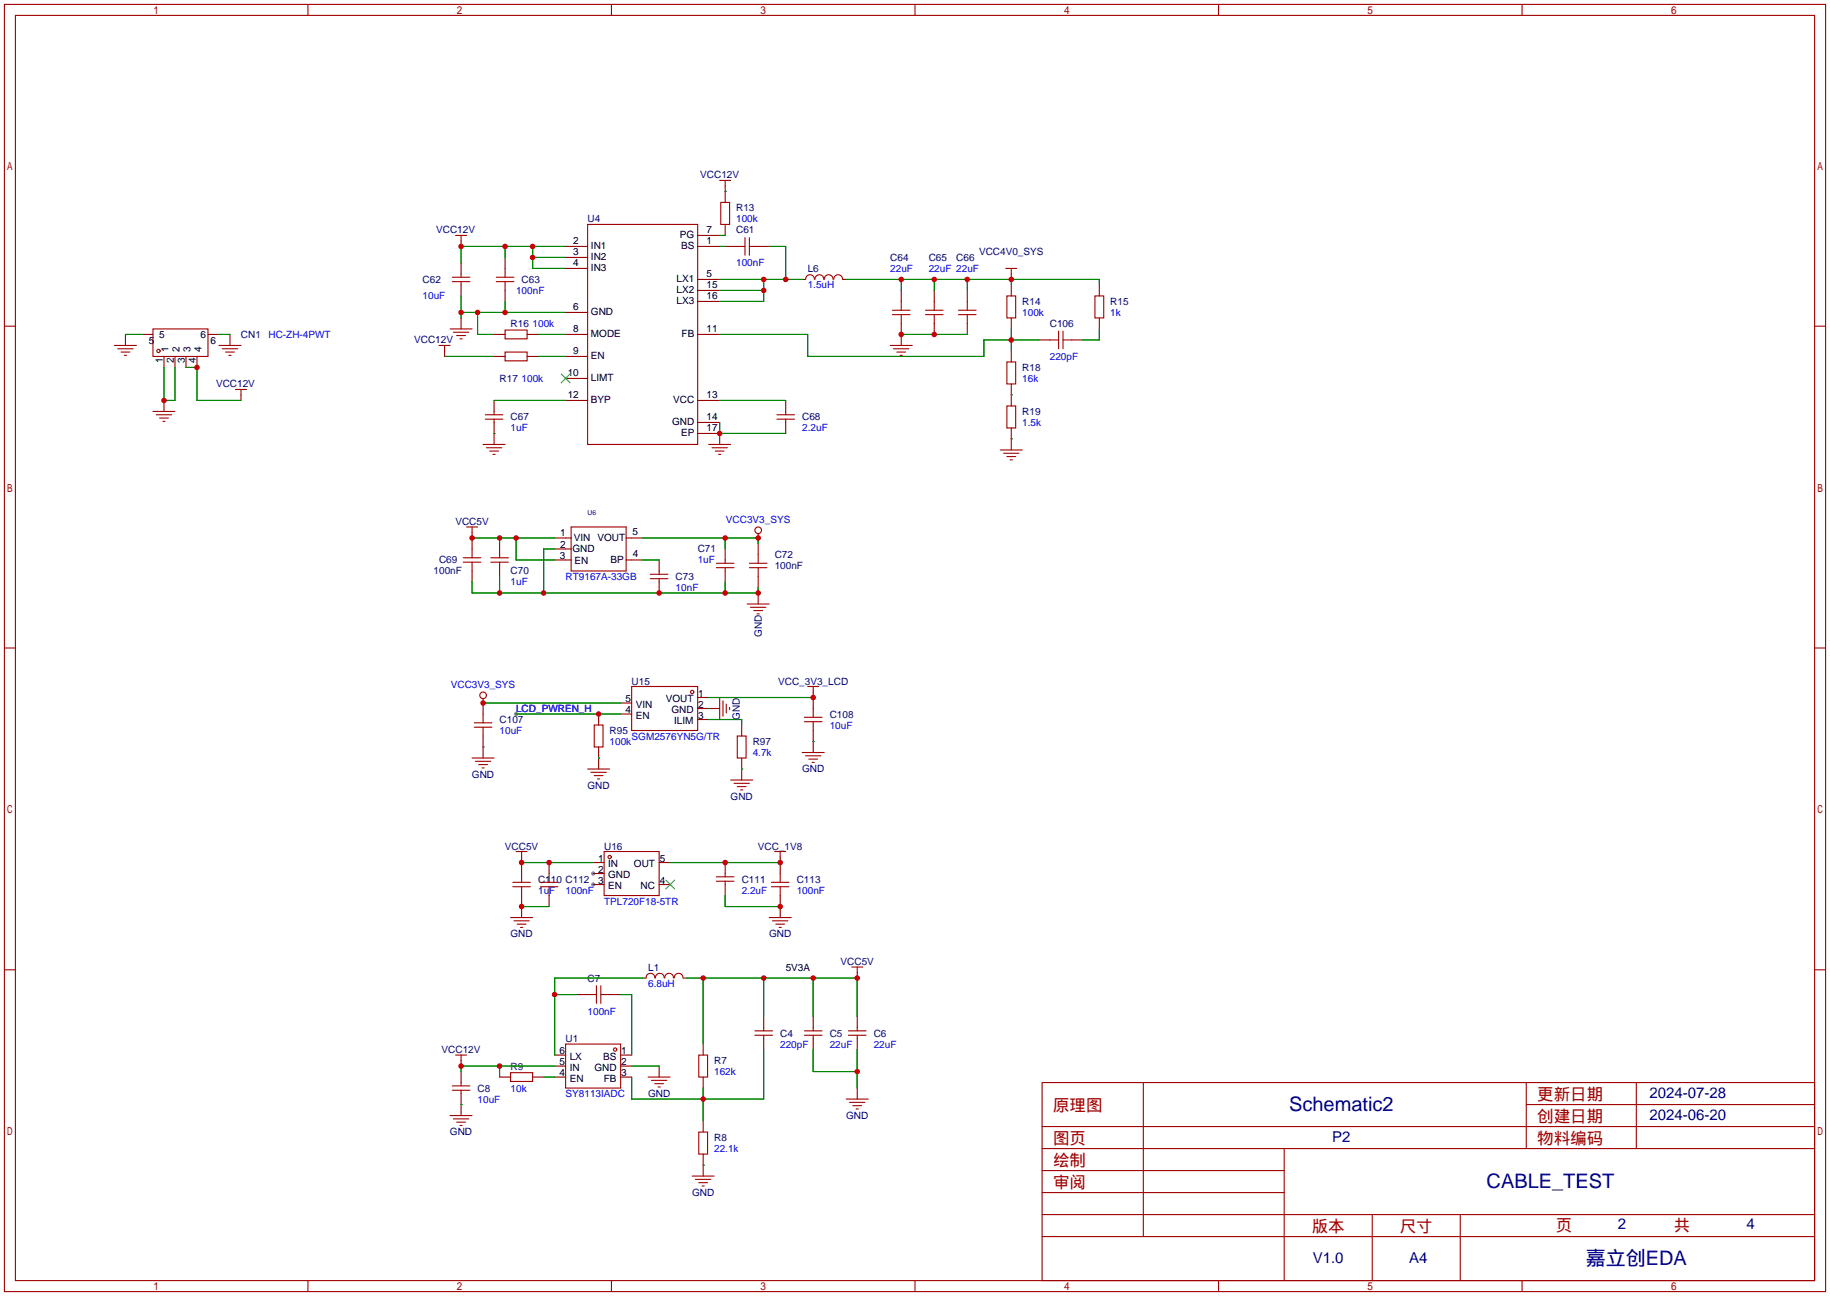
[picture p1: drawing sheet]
<svg xmlns="http://www.w3.org/2000/svg" width="422mm" height="299mm" viewBox="0 0 422 299" stroke-linecap="round" stroke-linejoin="round" font-family="sans-serif">
<g fill="#999">
<circle cx="136.9" cy="201.7" r=".51"/>
<circle cx="136.9" cy="204.2" r=".51"/>
<circle cx="119.1" cy="164.8" r=".51"/>
</g>
<g fill="none" stroke="#a10000" stroke-width=".25">
<path d="M1 1h420.4v297.2h-420.4zM3.6 3.6h415.2v292.1h-415.2zM71.1 1v2.6M141.1 1v2.6M211.2 1v2.6M281.3 1v2.6M351.3 1v2.6M105.2 54.4h2.5M106.4 54.4v1.2M135.6 51.8h25.4v50.8h-25.4zM166.1 41.7h2.6M166.4 46.7h2v5.1h-2z"/>
<path d="M167.4 41.7v1.2M169.9 56.9h2.1M172 54.9v4M173 54.9v4M173 56.9h2M1 75.3h2.6M26.4 79.8h5.1M29 77.2v2.6M35.3 75.9h12.7v6.4h-12.7zM50.5 79.8h5.1M53.1 77.2v2.6M101.3 79.8h2.6"/>
<path d="M102.6 79.8v1.2M103.9 75.9h5.1M104.4 65h4.1M104.4 64h4.1M104.6 76.7h3.6M105.4 77.5h2M106.2 78.2h.5M106.4 63.2v.8M106.4 65v.8M106.4 73.4v2.5M114.6 65h4M114.6 64h4"/>
<path d="M116.6 76.2h5.1v2h-5.1zM116.6 62v2M116.6 65v2.1M186 64.5a1.01 1.01 0 0 1 1-1.1 1.01 1.01 0 0 1 1 1.1M188.1 64.5a1.01 1.01 0 0 1 1-1.1 1.01 1.01 0 0 1 1 1.1M190.3 64.5a1.01 1.01 0 0 1 1-1.1 1.01 1.01 0 0 1 1 1.1M192.5 64.5a1.01 1.01 0 0 1 1-1.1 1.01 1.01 0 0 1 1 1.1M205.5 79.8h5.1M206 72.6h4.1M206 71.6h4.1M208 69.6v2M208 72.6v2.1"/>
<path d="M208 77.2v2.6M213.6 72.6h4.1M213.6 71.6h4.1M215.6 69.6v2M215.6 72.6v2.1M221.2 72.6h4.1M221.2 71.6h4.1M223.3 69.6v2M223.3 72.6v2.1M232.2 62h2.5M232.4 68.3h2v5.1h-2zM233.4 62v1.2"/>
<path d="M242.3 78.5h2M244.3 76.5v4M245.4 78.5h2M245.4 76.5v4M252.7 68.3h2.1v5.1h-2.1zM418.8 75.3h2.6M27.2 80.5h3.5M27.9 81.3h2.1M28.7 82h.5M35.3 95h5.1M36.1 95.8h3.5M36.8 96.5h2.1"/>
<path d="M37.6 97.3h.5M37.8 92.5v2.5M51.3 80.5h3.6M52.1 81.3h2M52.8 82h.5M54.4 89.9h2.5M55.6 89.9v1.3M112 96.8h4.1M112 95.8h4.1M114 95v.8M114 96.8v.7M116.6 81.3h5.1v2h-5.1z"/>
<path d="M179.3 96.8h4.1M179.3 95.8h4.1M181.4 95v.8M181.4 96.8v.7M206.2 80.5h3.6M207 81.3h2M207.8 82h.5M232.4 83.6h2v5h-2zM232.4 93.7h2v5.1h-2zM111.5 102.6h5.1M112.3 103.4h3.5M113 104.1h2.1"/>
<path d="M113.8 104.9h.5M114 100.1v2.5M163.6 102.6h5.1M164.3 103.4h3.6M165.1 104.1h2M165.9 104.9h.5M166.1 100.1v2.5M230.9 103.9h5.1M231.6 104.6h3.6M232.4 105.4h2M233.2 106.2h.5M233.4 101.3v2.6"/>
<path d="M106.9 129.8h4.1M106.9 128.8h4.1M107.7 121.7h2.5M109 121.7v1.2M109 126.7v2.1M109 129.8v2M113.3 129.8h4M113.3 128.8h4M115.3 128v.8M115.3 129.8v.8M130.6 124.2h1.2M130.6 126.7h1.2"/>
<path d="M130.6 129.3h1.2M131.8 121.7h12.7v10.1h-12.7zM144.5 124.2h1.3M144.5 129.3h1.3M150.1 133.6h4.1M150.1 132.6h4.1M152.1 131.8v.8M152.1 133.6v.8M165.4 131.1h4M165.4 130h4M167.4 129.3v.7M167.4 131.1v.7"/>
<path d="M172.5 139.4h5M173 131.1h4M173 130h4M175 123.2v1M175 128v2M175 131.1v2M1 149.6h2.6M145.8 158.5h15.2v10.2h-15.2zM173.2 140.2h3.6M174 141h2M174.8 141.7h.5M186.4 158.5h2.6"/>
<path d="M187.7 158.5v1.3M418.8 149.6h2.6M109 175h5M109.5 167.9h4M109.5 166.9h4M109.7 175.8h3.6M110.5 176.5h2M111.3 177.3h.5M111.5 161.3v1M111.5 164.8v2.1M111.5 167.9v2M135.6 177.5h5.1"/>
<path d="M136.4 178.3h3.6M137.2 167.4h2v5.1h-2zM137.2 179.1h2M137.9 179.8h.5M166.1 161v5.1M166.9 161.8v3.6M167.6 162.6v2M168.4 163.3v.5M170.2 169.9h2v5.1h-2zM185.2 173.7h5M185.7 166.6h4M185.7 165.6h4"/>
<path d="M185.9 174.5h3.6M186.7 175.3h2M187.5 176h.5M187.7 163.6v2M187.7 166.6v2.1M119.1 196.6h2.6M120.4 196.6v1.3M139.4 196.6h12.7v10.2h-12.7zM168.7 180.1h5M169.4 180.8h3.6M170.2 181.6h2M170.9 182.4h.5"/>
<path d="M178.8 196.6h2.6M180.1 196.6v1.3M117.9 211.8h5M118.4 203.7h4M118.4 204.7h4M118.6 212.6h3.6M119.4 213.4h2M120.1 214.1h.5M120.4 201.7v2M120.4 204.7v2.1M124.7 203.7h4.1M124.7 204.7h4.1"/>
<path d="M126.7 201.7v2M126.7 204.7v2.1M165.4 203.5h4M165.4 202.4h4M167.4 201.7v.7M167.4 203.5v.7M177.5 211.8h5.1M178.1 203.7h4M178.1 204.7h4M178.3 212.6h3.6M179.1 213.4h2M179.8 214.1h.5"/>
<path d="M180.1 201.7v2M180.1 204.7v2.1M1 223.9h2.6M135.6 229.6h2.1M137.7 227.6v4M138.7 229.6h2M138.7 227.6v4M149.1 225.8a1.01 1.01 0 0 1 1-1.1 1.01 1.01 0 0 1 1.1 1.1M151.3 225.8a1.01 1.01 0 0 1 1-1.1 1.01 1.01 0 0 1 1 1.1M153.4 225.8a1.01 1.01 0 0 1 1-1.1 1.01 1.01 0 0 1 1.1 1.1M155.6 225.8a1.01 1.01 0 0 1 1-1.1 1.01 1.01 0 0 1 1 1.1M174.2 239h4.1"/>
<path d="M174.2 238h4.1M176.3 237.2v.8M176.3 239v.8M185.7 239h4M185.7 238h4M187.7 237.2v.8M187.7 239v.8M195.8 239h4.1M195.8 238h4.1M196.6 223.3h2.5M197.9 223.3v1.2M197.9 237.2v.8"/>
<path d="M197.9 239v.8M418.8 223.9h2.6M103.9 257.6h5.1M104.4 251.7h4.1M104.4 250.7h4.1M104.6 258.3h3.6M105.2 243.6h2.5M105.4 259.1h2M106.2 259.8h.5M106.4 243.6v1.3M106.4 249.9v.8M106.4 251.7v.8"/>
<path d="M117.9 247.6h5v2.1h-5zM130.6 241h12.7v10.2h-12.7zM149.6 248.7h5.1M150.4 249.4h3.5M151.1 250.2h2.1M151.9 251h.5M161.3 243.6h2v5.1h-2zM195.3 253.7h5.1M196.1 254.5h3.5M196.8 255.3h2.1M197.6 256h.5M240.5 249.9h178.3v45.8h-178.3z"/>
<path d="M263.9 249.9v35.6M352.3 249.9v15.3M352.3 255h66.5M377.7 249.9v15.3M159.8 271.5h5M160.5 272.3h3.6M161.3 261.4h2v5h-2zM161.3 273h2M162.1 273.8h.5M240.5 270.3h55.9M240.5 265.2h178.3M240.5 275.3h55.9"/>
<path d="M240.5 260.1h178.3M296.4 265.2v30.5M71.1 295.7v2.5M141.1 295.7v2.5M211.2 295.7v2.5M240.5 285.5h178.3M240.5 280.4h178.3M281.3 295.7v2.5M316.7 280.4v15.3M337.1 280.4v15.3M351.3 295.7v2.5"/>
<circle cx="36.6" cy="81" r=".38"/>
<circle cx="175" cy="122.4" r=".76"/>
<circle cx="159.8" cy="159.8" r=".38"/>
<circle cx="111.5" cy="160.5" r=".76"/>
<circle cx="140.7" cy="197.9" r=".38"/>
<circle cx="142" cy="242.3" r=".38"/>
</g>
<g fill="none" stroke="#870000" stroke-width=".25">
<path d="M106.4 55.6v1.3M116.6 59.4v2.6M130.6 56.9h5M130.6 59.4h5M161 56.9h5.1M161 54.4h5.1M167.4 56.9h2.5M167.4 42.9v3.8M167.4 51.8v2.6M175 56.9h2.5M29 77.2h.1M32.8 77.2h2.5"/>
<path d="M48 77.2h2.5M53.1 77.2h.1M106.4 73.4h.1M106.4 60.7v2.5M106.4 65.8v2.5M114 77.2h2.6M116.6 67.1v2.5M121.7 77.2h2.5M130.6 77.2h5M130.6 62h5M130.6 72.1h5M161 64.5h5.1"/>
<path d="M161 77.2h5.1M161 67.1h5.1M161 69.6h5.1M185.2 64.5h.7M194.6 64.5h.7M208 77.2h.1M208 67.1v2.5M208 74.7v2.5M215.6 67.1v2.5M215.6 74.7v2.5M223.3 67.1v2.5M223.3 74.7v2.5"/>
<path d="M233.4 63.2v1.3M233.4 65.8v2.5M233.4 73.4v2.5M239.8 78.5h2.5M247.4 78.5h2.5M253.7 65.8v2.5M253.7 73.4v2.5M37.8 92.5h.1M37.8 82.3v2.5M40.4 82.3v2.5M42.9 82.3v2.5M45.5 82.3v2.5"/>
<path d="M55.6 91.2v1.3M102.6 81v1.3M114 82.3h2.6M114 92.5v2.5M114 97.5v2.6M121.7 82.3h2.5M130.6 82.3h5M130.6 87.4h5M130.6 92.5h5M161 92.5h5.1M161 97.5h5.1M181.4 92.5v2.5"/>
<path d="M181.4 97.5v2.6M233.4 81v2.6M233.4 88.6v5.1M233.4 98.8v2.5M114 100.1h.1M161 100.1h5.1M233.4 101.3h.1M109 122.9v3.8M109 131.8v2.6M115.3 125.5v2.5M115.3 130.6v2.5M128 124.2h2.6"/>
<path d="M128 126.7h2.6M128 129.3h2.6M145.8 124.2h2.5M145.8 129.3h2.5M152.1 129.3v2.5M152.1 134.4v2.5M167.4 126.7v2.6M167.4 131.8v2.6M175 125.5v2.5M175 133.1v2.5M175 136.9v2.5M175 124.2h.1"/>
<path d="M187.7 159.8v3.8M111.5 162.3h.1M111.5 162.3v2.5M111.5 169.9v5.1M138.2 164.8v2.6M138.2 172.5v5M143.3 164.8h2.5M143.3 162.3h2.5M161 161h2.6M161 163.6h5.1M161 166.1h2.6M171.2 167.4v2.5"/>
<path d="M171.2 175v5.1M187.7 168.7v5M120.4 197.9v3.8M126.7 199.1v2.6M136.9 199.1h2.5M152.1 199.1h2.6M167.4 199.1v2.6M180.1 197.9v3.8M120.4 206.8v5M126.7 206.8v2.5M136.9 201.7h2.5M136.9 204.2h2.5"/>
<path d="M152.1 204.2h2.6M167.4 204.2v2.6M180.1 206.8v5M133.1 229.6h2.5M140.7 229.6h2.6M148.3 225.8h.8M157.7 225.8h.8M176.3 234.7v2.5M176.3 239.8v2.5M187.7 234.7v2.5M187.7 239.8v2.5M197.9 224.5v1.3"/>
<path d="M197.9 234.7v2.5M197.9 239.8v2.5M106.4 244.9v1.2M106.4 247.4v2.5M106.4 252.5v5.1M115.3 248.7h2.6M122.9 248.7h2.6M128 243.6h2.6M128 246.1h2.6M128 248.7h2.6M143.3 243.6h2.5M143.3 246.1h2.5"/>
<path d="M143.3 248.7h2.5M152.1 246.1v2.6M162.3 241v2.6M162.3 248.7v2.5M162.3 258.8v2.6M197.9 251.2v2.5M162.3 266.4v5.1"/>
</g>
<g fill="none" stroke="#008700" stroke-width=".25">
<path d="M116.6 56.9v2.5M122.9 56.9v5.1h7.7M122.9 59.4h7.7M130.6 56.9h-24.2v3.8M166.1 56.9h1.3M166.1 54.4h1.3M167.4 44.2h.1M177.5 56.9h3.9v7.6M29 77.2h3.8M50.5 77.2h2.6M106.4 68.3v5.1M106.4 72.1h24.2"/>
<path d="M110.2 72.1v5.1h3.8M116.6 69.6v2.5M124.2 77.2h6.4M166.1 77.2h20.3v5.1h40.7v-3.8h12.7M166.1 67.1h10.2M166.1 64.5h19.1M176.3 64.5v5.1h-10.2M195.3 64.5h58.4v1.3M208 77.2h15.3M208 64.5v2.6M215.6 64.5v2.6M223.3 64.5v2.6"/>
<path d="M233.4 64.5v1.3M233.4 75.9v5.1M253.7 75.9v2.6h-3.8M37.8 84.8v7.7h2.6v-7.7M42.9 84.8h2.6v7.7h10.1M102.6 82.3h11.4M114 92.5h16.6M124.2 82.3h6.4M166.1 97.5v2.6h15.3M166.1 92.5h15.3M233.4 91.2h.1M114 100.1h.1"/>
<path d="M233.4 101.3h.1M109 124.2h19M109 134.4v2.5h66v-1.3M115.3 124.2v1.3M115.3 133.1v3.8M119.1 124.2v5.1h8.9M128 126.7h-2.5v10.2M148.3 124.2h26.7v1.3M148.3 129.3h3.8M167.4 124.2v2.5M167.4 134.4v2.5M111.5 172.5h.1"/>
<path d="M111.5 162.3h31.8M119.1 164.8h24.2M138.2 175h.1M163.6 163.6h.1M163.6 166.1h7.6v1.3M163.6 161h24.1M171.2 177.5h.1M187.7 171.2h.1M120.4 199.1h16.5M154.7 199.1h25.4M120.4 209.3h6.3M167.4 206.8v2.5h12.7"/>
<path d="M128 229.6h5.1M143.3 229.6h2.5v14M148.3 225.8h-20.3v17.8M158.5 225.8h39.4v8.9M162.3 225.8v15.2M176.3 225.8v8.9M187.7 225.8v8.9M106.4 255h.1M115.3 246.1v2.6M125.5 248.7h2.5M128 246.1h-21.6v1.3M145.8 246.1h6.3"/>
<path d="M162.3 251.2v7.6M176.3 242.3v11.4h-30.5v-5M187.7 242.3v5.1h10.2M197.9 242.3v8.9M162.3 269h.1"/>
</g>
<path d="M129.5 86.4l2.1 2M131.6 86.4l-2.1 2M153.7 203.2l2 2M155.7 203.2l-2 2" fill="none" stroke="#3c3" stroke-width=".25"/>
<g fill="#c00">
<circle cx="122.9" cy="59.4" r=".63"/>
<circle cx="122.9" cy="56.9" r=".63"/>
<circle cx="106.4" cy="56.9" r=".63"/>
<circle cx="116.6" cy="56.9" r=".63"/>
<circle cx="116.6" cy="72.1" r=".63"/>
<circle cx="110.2" cy="72.1" r=".63"/>
<circle cx="106.4" cy="72.1" r=".63"/>
<circle cx="208" cy="77.2" r=".63"/>
<circle cx="215.6" cy="77.2" r=".63"/>
<circle cx="181.4" cy="64.5" r=".63"/>
<circle cx="176.3" cy="67.1" r=".63"/>
<circle cx="176.3" cy="64.5" r=".63"/>
<circle cx="233.4" cy="64.5" r=".63"/>
<circle cx="223.3" cy="64.5" r=".63"/>
<circle cx="208" cy="64.5" r=".63"/>
<circle cx="215.6" cy="64.5" r=".63"/>
<circle cx="233.4" cy="78.5" r=".63"/>
<circle cx="166.1" cy="100.1" r=".63"/>
<circle cx="115.3" cy="124.2" r=".63"/>
<circle cx="109" cy="124.2" r=".63"/>
<circle cx="119.1" cy="124.2" r=".63"/>
<circle cx="175" cy="124.2" r=".63"/>
<circle cx="167.4" cy="124.2" r=".63"/>
<circle cx="125.5" cy="136.9" r=".63"/>
<circle cx="115.3" cy="136.9" r=".63"/>
<circle cx="167.4" cy="136.9" r=".63"/>
<circle cx="152.1" cy="136.9" r=".63"/>
<circle cx="175" cy="136.9" r=".63"/>
<circle cx="111.5" cy="162.3" r=".63"/>
<circle cx="138.2" cy="164.8" r=".63"/>
<circle cx="187.7" cy="161" r=".63"/>
<circle cx="120.4" cy="199.1" r=".63"/>
<circle cx="126.7" cy="199.1" r=".63"/>
<circle cx="167.4" cy="199.1" r=".63"/>
<circle cx="180.1" cy="199.1" r=".63"/>
<circle cx="180.1" cy="209.3" r=".63"/>
<circle cx="120.4" cy="209.3" r=".63"/>
<circle cx="37.8" cy="92.5" r=".63"/>
<circle cx="45.5" cy="84.8" r=".63"/>
<circle cx="187.7" cy="225.8" r=".63"/>
<circle cx="197.9" cy="225.8" r=".63"/>
<circle cx="176.3" cy="225.8" r=".63"/>
<circle cx="162.3" cy="225.8" r=".63"/>
<circle cx="197.9" cy="247.4" r=".63"/>
<circle cx="128" cy="229.6" r=".63"/>
<circle cx="162.3" cy="253.7" r=".63"/>
<circle cx="115.3" cy="246.1" r=".63"/>
<circle cx="106.4" cy="246.1" r=".63"/>
</g>
<g font-size="4.6" fill="#000080">
<text x="297.6" y="256.4">Schematic2</text>
<text x="343.1" y="274.2">CABLE_TEST</text>
<text x="366" y="292">嘉立创EDA</text>
</g>
<g font-size="3.8" fill="#a00000">
<text x="243.1" y="256.5">原理图</text>
<text x="354.8" y="254">更新日期</text>
<text x="354.8" y="259.1">创建日期</text>
<text x="243.1" y="269.2">绘制</text>
<text x="243.1" y="264.2">图页</text>
<text x="354.8" y="264.2">物料编码</text>
<text x="243.1" y="274.3">审阅</text>
<text x="302.8" y="284.5">版本</text>
<text x="323.1" y="284.5">尺寸</text>
<text x="359.2" y="284.2">页</text>
<text x="386.3" y="284.2">共</text>
</g>
<g font-size="3.5" fill="#000080">
<text x="380.7" y="253.5">2024-07-28</text>
<text x="307.5" y="263.7">P2</text>
<text x="380.7" y="258.6">2024-06-20</text>
<text x="373.4" y="283.7">2</text>
<text x="403.2" y="283.7">4</text>
<text x="303" y="291.6">V1.0</text>
<text x="325.3" y="291.6">A4</text>
</g>
<g font-size="2.3" fill="#000080">
<text x="161.6" y="41.1">VCC12V</text>
<text x="100.7" y="53.8">VCC12V</text>
<text x="135.6" y="51.4">U4</text>
<text x="169.9" y="53.9">C61</text>
<text x="169.9" y="48.8">R13</text>
<text x="226" y="59">VCC4V0_SYS</text>
<text x="97.5" y="65.3">C62</text>
<text x="120.4" y="65.3">C63</text>
<text x="186.4" y="62.8">L6</text>
<text x="205.5" y="60.2">C64</text>
<text x="214.4" y="60.2">C65</text>
<text x="220.7" y="60.2">C66</text>
<text x="236" y="70.4">R14</text>
<text x="256.3" y="70.4">R15</text>
<text x="117.9" y="75.5">R16</text>
<text x="242.3" y="75.5">C106</text>
<text x="55.6" y="78">CN1</text>
<text x="95.6" y="79.2">VCC12V</text>
<text x="49.9" y="89.3">VCC12V</text>
<text x="115.3" y="88.2">R17</text>
<text x="236" y="85.6">R18</text>
<text x="236" y="95.8">R19</text>
<text x="117.9" y="97.1">C67</text>
<text x="185.2" y="97.1">C68</text>
<text x="105.1" y="121.2">VCC5V</text>
<text x="101.3" y="130.1">C69</text>
<text x="161" y="127.6">C71</text>
<text x="178.8" y="128.8">C72</text>
<text x="178.8" y="131.4">100nF</text>
<text x="100.1" y="132.6">100nF</text>
<text x="117.9" y="132.6">C70</text>
<text x="156" y="133.9">C73</text>
<text x="175.8" y="147.1" transform="rotate(-90 175.8 147.1)">GND</text>
<text x="145.8" y="158">U15</text>
<text x="179.6" y="158">VCC_3V3_LCD</text>
<text x="115.3" y="166.9">C107</text>
<text x="170.7" y="166.1" transform="rotate(-90 170.7 166.1)">GND</text>
<text x="191.5" y="165.7">C108</text>
<text x="140.7" y="169.5">R95</text>
<text x="173.7" y="172">R97</text>
<text x="108.9" y="179.5">GND</text>
<text x="185.1" y="178.2">GND</text>
<text x="135.6" y="182">GND</text>
<text x="168.6" y="184.6">GND</text>
<text x="116.5" y="196.1">VCC5V</text>
<text x="139.4" y="196.1">U16</text>
<text x="175" y="196.1">VCC_1V8</text>
<text x="124.2" y="203.8">C110 C112</text>
<text x="171.2" y="203.8">C111</text>
<text x="183.9" y="203.8">C113</text>
<text x="117.8" y="216.3">GND</text>
<text x="177.5" y="216.3">GND</text>
<text x="135.6" y="226.6">C7</text>
<text x="149.6" y="224.1">L1</text>
<text x="194" y="222.8">VCC5V</text>
<text x="180.1" y="239.3">C4</text>
<text x="191.5" y="239.3">C5</text>
<text x="201.7" y="239.3">C6</text>
<text x="101.9" y="243">VCC12V</text>
<text x="130.6" y="240.6">U1</text>
<text x="164.8" y="245.7">R7</text>
<text x="117.9" y="246.9">R9</text>
<text x="110.2" y="252">C8</text>
<text x="149.6" y="253.2">GND</text>
<text x="103.9" y="262.1">GND</text>
<text x="164.8" y="263.4">R8</text>
<text x="195.3" y="258.2">GND</text>
<text x="159.7" y="276">GND</text>
</g>
<g font-size="2.3">
<text x="163.1" y="53.9">7</text>
<text x="132.3" y="56.4">2</text>
<text x="132.3" y="59">3</text>
<text x="136.4" y="57.6">IN1</text>
<text x="156.9" y="55">PG</text>
<text x="157.2" y="57.6">BS</text>
<text x="163.1" y="56.4">1</text>
<text x="132.3" y="61.5">4</text>
<text x="136.4" y="60.1">IN2</text>
<text x="136.4" y="62.7">IN3</text>
<text x="156.2" y="65.2">LX1</text>
<text x="163.1" y="64.1">5</text>
<text x="132.3" y="71.7">6</text>
<text x="156.2" y="67.7">LX2</text>
<text x="156.2" y="70.3">LX3</text>
<text x="163.1" y="66.6">15</text>
<text x="163.1" y="69.1">16</text>
<text x="132.3" y="76.8">8</text>
<text x="136.4" y="72.8">GND</text>
<text x="136.4" y="77.9">MODE</text>
<text x="157.3" y="77.9">FB</text>
<text x="163.1" y="76.8">11</text>
<text x="34.4" y="79.3">5</text>
<text x="36.7" y="78">5</text>
<text x="37.6" y="83.7" transform="rotate(-90 37.6 83.7)">1</text>
<text x="38.9" y="81.4" transform="rotate(-90 38.9 81.4)">1</text>
<text x="40.2" y="83.7" transform="rotate(-90 40.2 83.7)">2</text>
<text x="41.4" y="81.4" transform="rotate(-90 41.4 81.4)">2</text>
<text x="42.7" y="83.7" transform="rotate(-90 42.7 83.7)">3</text>
<text x="44" y="81.4" transform="rotate(-90 44 81.4)">3</text>
<text x="45.2" y="83.7" transform="rotate(-90 45.2 83.7)">4</text>
<text x="46.3" y="78">6</text>
<text x="46.5" y="81.4" transform="rotate(-90 46.5 81.4)">4</text>
<text x="48.6" y="79.3">6</text>
<text x="132.3" y="81.8">9</text>
<text x="136.4" y="83">EN</text>
<text x="131" y="86.9">10</text>
<text x="136.4" y="88.1">LIMT</text>
<text x="131" y="92">12</text>
<text x="136.4" y="93.1">BYP</text>
<text x="155.4" y="93.1">VCC</text>
<text x="163.1" y="92">13</text>
<text x="155.1" y="98.2">GND</text>
<text x="157.2" y="100.8">EP</text>
<text x="163.1" y="97.1">14</text>
<text x="163.1" y="99.6">17</text>
<text x="129.3" y="123.7">1</text>
<text x="132.4" y="125">VIN</text>
<text x="137.9" y="125">VOUT</text>
<text x="146" y="123.6">5</text>
<text x="129.2" y="129.1">3</text>
<text x="129.3" y="126.5">2</text>
<text x="132.1" y="127.5">GND</text>
<text x="132.6" y="130.2">EN</text>
<text x="140.9" y="130.1">BP</text>
<text x="146.1" y="128.5">4</text>
<text x="161.2" y="160.8">1</text>
<text x="144.4" y="164.6">4</text>
<text x="144.4" y="162.1">5</text>
<text x="146.7" y="165.9">EN</text>
<text x="146.7" y="163.3">VIN</text>
<text x="153.7" y="162.1">VOUT</text>
<text x="155" y="164.6">GND</text>
<text x="155.6" y="167.2">ILIM</text>
<text x="161.2" y="163.3">2</text>
<text x="161.2" y="165.9">3</text>
<text x="138" y="198.9">1</text>
<text x="138" y="201.4">2</text>
<text x="138" y="204">3</text>
<text x="140.4" y="200.2">IN</text>
<text x="140.4" y="202.7">GND</text>
<text x="146.3" y="200.2">OUT</text>
<text x="152.3" y="204">4</text>
<text x="152.3" y="198.9">5</text>
<text x="140.4" y="205.3">EN</text>
<text x="147.9" y="205.3">NC</text>
<text x="181.4" y="224.1">5V3A</text>
<text x="129.1" y="245.9">5</text>
<text x="129.1" y="243.4">6</text>
<text x="131.5" y="244.6">LX</text>
<text x="139.2" y="244.6">BS</text>
<text x="143.4" y="243.4">1</text>
<text x="143.4" y="245.9">2</text>
<text x="129.1" y="248.4">4</text>
<text x="131.5" y="249.7">EN</text>
<text x="131.5" y="247.2">IN</text>
<text x="137.2" y="247.2">GND</text>
<text x="139.4" y="249.7">FB</text>
<text x="143.4" y="248.4">3</text>
</g>
<g font-size="2.3" fill="#00f">
<text x="169.9" y="51.4">100k</text>
<text x="169.9" y="61.5">100nF</text>
<text x="205.5" y="62.8">22uF</text>
<text x="214.4" y="62.8">22uF 22uF</text>
<text x="97.5" y="69.1">10uF</text>
<text x="119.1" y="67.9">100nF</text>
<text x="186.4" y="66.6">1.5uH</text>
<text x="122.9" y="75.5">100k</text>
<text x="236" y="72.9">100k</text>
<text x="256.3" y="72.9">1k</text>
<text x="62" y="78">HC-ZH-4PWT</text>
<text x="242.3" y="83.1">220pF</text>
<text x="120.4" y="88.2">100k</text>
<text x="236" y="88.2">16k</text>
<text x="117.9" y="99.6">1uF</text>
<text x="185.2" y="99.6">2.2uF</text>
<text x="236" y="98.3">1.5k</text>
<text x="167.6" y="120.7">VCC3V3_SYS</text>
<text x="161" y="130.1">1uF</text>
<text x="117.9" y="135.2">1uF</text>
<text x="130.6" y="133.9">RT9167A-33GB</text>
<text x="156" y="136.4">10nF</text>
<text x="104.1" y="158.8">VCC3V3_SYS</text>
<text x="119.1" y="164.4">LCD_PWREN_H</text>
<text x="115.3" y="169.5">10uF</text>
<text x="140.7" y="172">100k</text>
<text x="145.8" y="170.7">SGM2576YN5G/TR</text>
<text x="191.5" y="168.2">10uF</text>
<text x="173.7" y="174.5">4.7k</text>
<text x="124.2" y="206.3">1uF</text>
<text x="130.6" y="206.3">100nF</text>
<text x="139.4" y="208.8">TPL720F18-5TR</text>
<text x="171.2" y="206.3">2.2uF</text>
<text x="183.9" y="206.3">100nF</text>
<text x="149.6" y="227.9">6.8uH</text>
<text x="135.6" y="234.2">100nF</text>
<text x="180.1" y="241.9">220pF</text>
<text x="191.5" y="241.9">22uF</text>
<text x="201.7" y="241.9">22uF</text>
<text x="164.8" y="248.2">162k</text>
<text x="110.2" y="254.6">10uF</text>
<text x="117.9" y="252">10k</text>
<text x="130.6" y="253.3">SY8113IADC</text>
<text x="164.8" y="266">22.1k</text>
</g>
<text font-size="1.6" fill="#000080" x="135.6" y="118.8">U6</text>
</svg>
